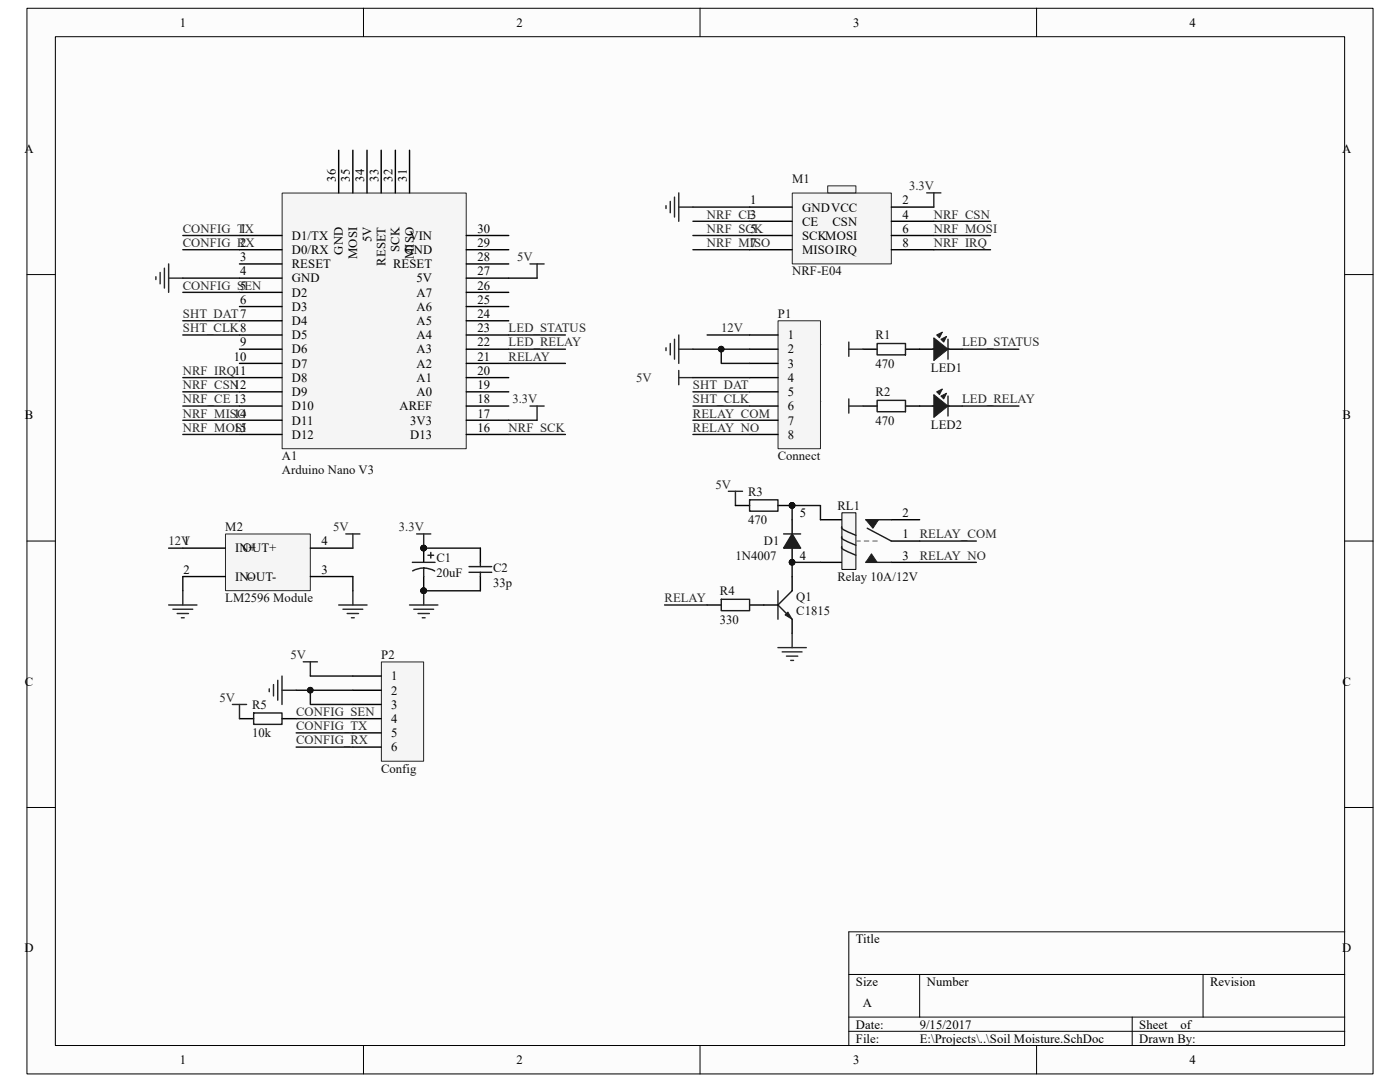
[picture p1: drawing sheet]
<svg xmlns="http://www.w3.org/2000/svg" width="279mm" height="216mm" viewBox="0 0 279 216" stroke-linecap="round" stroke-linejoin="round" font-family="sans-serif">
<path d="M5.4 1.7h268.6v212.6h-268.6z" fill="#fcfcfc"/>
<path d="M5.4 1.7h268.6v212.6h-268.6z" fill="none" stroke="#000" stroke-width=".2"/>
<path d="M11.1 7.4h257.3v201.2h-257.3z" fill="#fcfcfc"/>
<g fill="none" stroke="#000" stroke-width=".2">
<path d="M11 7.3h257.4v201.3h-257.4zM72.5 1.6v5.7M139.7 1.6v5.7M206.9 1.6v5.7M5.4 54.8h5.6M268.4 54.8h5.6M5.4 108h5.6M268.4 108h5.6M5.4 161.1h5.6M268.4 161.1h5.6M169.4 194.4h99M183.5 194.4v8.5"/>
<path d="M240.1 194.4v8.5M268.4 185.9h-99v22.7M72.5 208.6v5.7M139.7 208.6v5.7M169.4 202.9h99M169.4 205.8h99M206.9 208.6v5.7M226 202.9v5.7"/>
</g>
<path d="M158.2 38.6h19.7v14.1h-19.7z" fill="#f5f5f5"/>
<path d="M158.1 38.5h19.8v14.2h-19.8z" fill="none" stroke="#262626" stroke-width=".2"/>
<path d="M149.6 41.3h8.5M149.6 44.2h8.5M149.6 47h8.5M149.6 49.8h8.5M177.9 41.3h8.5M177.9 44.2h8.5M177.9 47h8.5M177.9 49.8h8.5" fill="none" stroke="#000" stroke-width=".28"/>
<path d="M165.2 37.1h5.6v1.4h-5.6z" fill="#f5f5f5"/>
<path d="M165.2 37.1h5.6v1.4h-5.6z" fill="none" stroke="#262626" stroke-width=".2"/>
<path d="M56.3 38.6h36.7v50.9h-36.7z" fill="#f5f5f5"/>
<path d="M56.3 38.5h36.7v51h-36.7z" fill="none" stroke="#262626" stroke-width=".2"/>
<g fill="none" stroke="#000" stroke-width=".28">
<path d="M67.6 30v8.5M70.4 30v8.5M73.2 30v8.5M76.1 30v8.5M78.9 30v8.5M81.7 30v8.5M47.8 47h8.5M47.8 49.8h8.5M47.8 52.7h8.5M47.8 55.5h8.5M47.8 58.3h8.5M93 47h8.5"/>
<path d="M93 49.8h8.5M93 52.7h8.5M93 55.5h8.5M93 58.3h8.5M47.8 61.2h8.5M47.8 64h8.5M47.8 66.8h8.5M47.8 69.7h8.5M47.8 72.5h8.5M47.8 75.3h8.5M47.8 78.2h8.5M93 61.2h8.5"/>
<path d="M93 64h8.5M93 66.8h8.5M93 69.7h8.5M93 72.5h8.5M93 75.3h8.5M93 78.2h8.5M47.8 81h8.5M47.8 83.9h8.5M47.8 86.7h8.5M93 81h8.5M93 83.9h8.5M93 86.7h8.5"/>
</g>
<path d="M45 106.6h16.9v11.3h-16.9z" fill="#f5f5f5"/>
<path d="M45 106.6h16.9v11.3h-16.9z" fill="none" stroke="#262626" stroke-width=".2"/>
<g fill="none" stroke="#000" stroke-width=".28">
<path d="M36.5 109.4h8.5M36.5 115h8.5M61.9 109.4h8.5M61.9 115h8.5M84.6 109.4v2.8M84.6 115v2.9M95.9 109.4v2.8M95.9 115v2.9M163.7 103.7h4.3M163.7 112.2h4.3M177.9 108h5.6M177.9 103.7h5.6"/>
<path d="M177.9 112.2h5.6"/>
</g>
<g fill="#0e0e0e" stroke="#0e0e0e" stroke-width=".2">
<circle cx="84.5" cy="109.4" r=".55"/>
<circle cx="84.5" cy="117.9" r=".55"/>
</g>
<path d="M82.3 112.2h4.5M84.6 113.3l.9 .1 1.3 .5M84.6 113.3l-1 .1-1.2 .5M84.6 113.3v1.7M85.4 110.8h1.1M86 110.2v1.2M93.6 113.1h4.5M93.6 114.2h4.5M95.9 112.2v.9M95.9 114.2v.8" fill="none" stroke="#1c1c1c" stroke-width=".28"/>
<g fill="none" stroke="#262626" stroke-width=".28">
<path d="M134.6 39.3v4M135.5 38.5v5.7M184.9 38.5h2.9M186.4 38.5v2.8M31.1 55.2v.6M32 54.4v2.2M32.8 53.5v4M33.7 52.7v5.6M33.7 55.5h2.8M105.8 52.7h2.8M107.2 52.7v2.8M132.9 41v.6"/>
<path d="M133.8 40.2v2.3M135.5 41.3h2.8M132.9 69.4v.6M133.8 68.5v2.3M134.6 67.7v4M135.5 66.8v5.7M135.5 73.9v2.9M135.5 69.7h2.8M135.5 75.3h2.8M105.8 81h2.8M107.2 81v2.9M36.5 117.9v2.8"/>
<path d="M69 106.5h2.8M70.4 106.5v2.9M70.4 117.9v2.8M83.1 106.5h2.9M84.6 106.5v2.9M84.6 117.9v2.8M33.7 120.7h5.6M34.5 121.6h4M35.4 122.4h2.2M36.2 123.3h.6M67.6 120.7h5.6M68.4 121.6h4"/>
<path d="M69.3 122.4h2.3M70.1 123.3h.6M81.7 120.7h5.7M82.6 121.6h3.9M83.4 122.4h2.3M84.3 123.3h.5"/>
</g>
<path d="M168.1 102.4h2.7v11.2h-2.7z" fill="#f5f5f5"/>
<path d="M168 102.3h2.8v11.3h-2.8z" fill="none" stroke="#000" stroke-width=".2"/>
<path d="M168 107.1v.3l.3 .3 2.5 1.1M168 109.1v.2l.3 .4 2.5 1.1M168 105.1v.1a2.06 2.06 0 0 0 1.5 1.1l1.3 .5" fill="none" stroke="#1c1c1c" stroke-width=".28"/>
<path d="M172.8 103.7h2.5l-1.1 1.7z" fill="#1c1c1c"/>
<path d="M172.8 103.7h2.5l-1.1 1.7z" fill="none" stroke="#1c1c1c" stroke-width=".2"/>
<path d="M173.9 110.5l1.2 1.7h-2.3z" fill="#1c1c1c"/>
<path d="M173.9 110.5l1.2 1.7h-2.3z" fill="none" stroke="#1c1c1c" stroke-width=".2"/>
<path d="M155.3 117.9v5.7M158.1 117.9l-2.8 2.8 2.2 2.3M172.8 112.2h5.1M172.8 103.7h5.1M173.1 105.4l4.8 2.6" fill="none" stroke="#1c1c1c" stroke-width=".28"/>
<path d="M175.1 108h-4.3" fill="none" stroke="#808080" stroke-width=".28" stroke-dasharray=".8 .8"/>
<path d="M157.2 122.1l.9 1.5-1.4-.9z" fill="#1c1c1c"/>
<path d="M157.2 122.1l.9 1.5-1.4-.9z" fill="none" stroke="#1c1c1c" stroke-width=".2"/>
<path d="M146.8 100.9h2.8M155.3 100.9h2.8M158.1 103.7v2.8M158.1 109.4v2.8M158.1 115v2.9M152.4 120.7h2.9M158.1 123.6v2.8" fill="none" stroke="#000" stroke-width=".28"/>
<path d="M145.4 98h2.8M146.8 98v2.9" fill="none" stroke="#262626" stroke-width=".28"/>
<g fill="#0e0e0e" stroke="#0e0e0e" stroke-width=".2">
<circle cx="158.1" cy="100.9" r=".55"/>
<circle cx="158.1" cy="112.2" r=".55"/>
</g>
<path d="M149.6 99.7h5.7v2.3h-5.7z" fill="none" stroke="#1c1c1c" stroke-width=".28"/>
<path d="M158.1 106.5l1.7 2.9h-3.4z" fill="#1c1c1c"/>
<path d="M175.1 68.5h5.6v2.3h-5.6zM143.9 119.6h5.7v2.3h-5.7zM156.4 106.5h3.4M158.1 106.5l1.7 2.9h-3.4z" fill="none" stroke="#1c1c1c" stroke-width=".28"/>
<circle cx="158.1" cy="112.2" r=".55" fill="#0e0e0e" stroke="#0e0e0e" stroke-width=".2"/>
<path d="M172.2 69.7h2.9M180.7 69.7h2.8M141.1 120.7h2.8M149.6 120.7h2.8" fill="none" stroke="#000" stroke-width=".28"/>
<path d="M155.3 129.2h5.6M156.1 130.1h4M157 130.9h2.2M157.8 131.8h.6M158.1 126.4v2.8" fill="none" stroke="#262626" stroke-width=".28"/>
<path d="M186.9 66.8l1.2-.5-.6 1.1z" fill="#1c1c1c"/>
<path d="M186.9 66.8l1.2-.5-.6 1.1z" fill="none" stroke="#1c1c1c" stroke-width=".2"/>
<path d="M187.8 67.7l1.1-.6-.6 1.2z" fill="#1c1c1c"/>
<path d="M187.8 67.7l1.1-.6-.6 1.2z" fill="none" stroke="#1c1c1c" stroke-width=".2"/>
<path d="M186.4 67.4l2.8 2.3-2.8 2.2z" fill="#1c1c1c"/>
<path d="M186.4 67.4l2.8 2.3-2.8 2.2z" fill="none" stroke="#1c1c1c" stroke-width=".2"/>
<path d="M175.1 79.9h5.6v2.3h-5.6zM186.1 69.7h.8M188.9 69.7h.6M189.2 67.7v4" fill="none" stroke="#1c1c1c" stroke-width=".28"/>
<path d="M183.5 69.7h2.9M189.2 69.7h2.8M172.2 81h2.9M180.7 81h2.8" fill="none" stroke="#000" stroke-width=".28"/>
<path d="M169.4 68.3v2.8M169.4 69.7h2.8" fill="none" stroke="#262626" stroke-width=".28"/>
<path d="M186.9 78.2l1.2-.6-.6 1.2z" fill="#1c1c1c"/>
<path d="M186.9 78.2l1.2-.6-.6 1.2z" fill="none" stroke="#1c1c1c" stroke-width=".2"/>
<path d="M187.8 79l1.1-.5-.6 1.1z" fill="#1c1c1c"/>
<path d="M187.8 79l1.1-.5-.6 1.1z" fill="none" stroke="#1c1c1c" stroke-width=".2"/>
<path d="M186.4 78.8l2.8 2.2-2.8 2.3z" fill="#1c1c1c"/>
<path d="M186.4 78.8l2.8 2.2-2.8 2.3z" fill="none" stroke="#1c1c1c" stroke-width=".2"/>
<path d="M189.2 79v4M186.1 81h.8M188.9 81h.6" fill="none" stroke="#1c1c1c" stroke-width=".28"/>
<path d="M183.5 81h2.9M189.2 81h2.8" fill="none" stroke="#000" stroke-width=".28"/>
<path d="M169.4 79.6v2.8M169.4 81h2.8" fill="none" stroke="#262626" stroke-width=".28"/>
<path d="M155.3 64.1h8.4v25.4h-8.4z" fill="#f5f5f5"/>
<path d="M155.3 64h8.4v25.5h-8.4z" fill="none" stroke="#262626" stroke-width=".2"/>
<path d="M149.6 66.8h5.7M149.6 69.7h5.7M149.6 72.5h5.7M149.6 75.3h5.7M149.6 78.2h5.7M149.6 81h5.7M149.6 83.9h5.7M149.6 86.7h5.7" fill="none" stroke="#000" stroke-width=".28"/>
<path d="M76.2 132.1h8.3v19.8h-8.3z" fill="#f5f5f5"/>
<path d="M76.1 132.1h8.4v19.8h-8.4z" fill="none" stroke="#262626" stroke-width=".2"/>
<path d="M70.4 134.9h5.7M70.4 137.7h5.7M47.8 143.4h2.8M56.3 143.4h2.8M70.4 140.6h5.7M70.4 143.4h5.7M70.4 146.2h5.7M70.4 149.1h5.7" fill="none" stroke="#000" stroke-width=".28"/>
<path d="M53.7 137.4v.6M54.6 136.6v2.3M55.4 135.7v4M56.3 134.9v5.7M56.3 137.7h2.8M60.5 132.1h2.8M61.9 132.1v2.8M46.4 140.6h2.8M47.8 140.6v2.8" fill="none" stroke="#262626" stroke-width=".28"/>
<path d="M50.6 142.3h5.7v2.2h-5.7z" fill="none" stroke="#1c1c1c" stroke-width=".28"/>
<g fill="none" stroke="#0e0e0e" stroke-width=".28">
<path d="M36.5 55.5h11.3M36.5 47h11.3M36.5 49.8h11.3M36.5 58.3h11.3M101.5 55.5h5.7M138.3 44.2h11.3M138.3 47h11.3M138.3 49.8h11.3M138.3 41.3h11.3M186.4 44.2h11.3M186.4 47h11.3M186.4 49.8h11.3"/>
<path d="M36.5 66.8h11.3M36.5 78.2h11.3M36.5 75.3h11.3M36.5 64h11.3M101.5 66.8h11.3M101.5 69.7h11.3M101.5 72.5h11.3M138.3 78.2h11.3M138.3 75.3h11.3M138.3 69.7h11.3M141.1 66.8h8.5M143.9 69.7v2.8h5.7"/>
<path d="M192 69.7h11.3M36.5 83.9h11.3M36.5 81h11.3M36.5 86.7h11.3M101.5 83.9h5.7M101.5 86.7h11.3M138.3 83.9h11.3M138.3 81h11.3M138.3 86.7h11.3M192 81h11.3M33.7 109.4h2.8M36.5 115v2.9"/>
<path d="M70.4 115v2.9M84.6 117.9h11.3M84.6 109.4h11.3M158.1 103.7v-2.8h5.6v2.8M163.7 112.2h-5.6v2.8M183.5 108h11.3M183.5 112.2h11.3M59.1 137.7h11.3M61.9 137.7v2.9h8.5M61.9 134.9h8.5M132.6 120.7h8.5M59.1 146.2h11.3"/>
<path d="M59.1 149.1h11.3M59.1 143.4h11.3"/>
</g>
<g fill="#0e0e0e" stroke="#0e0e0e" stroke-width=".2">
<circle cx="84.5" cy="117.9" r=".55"/>
<circle cx="84.5" cy="109.4" r=".55"/>
<circle cx="143.9" cy="69.7" r=".55"/>
<circle cx="158.1" cy="100.9" r=".55"/>
<circle cx="158.1" cy="112.2" r=".55"/>
<circle cx="61.9" cy="137.7" r=".55"/>
</g>
<g font-size="2.5">
<text x="35.9" y="5.3">1</text>
<text x="103.1" y="5.3">2</text>
<text x="170.3" y="5.3">3</text>
<text x="237.4" y="5.3">4</text>
<text x="4.9" y="30.5">A</text>
<text x="267.9" y="30.5">A</text>
<text x="67.1" y="36.2" transform="rotate(-90 67.1 36.2)">36</text>
<text x="69.8" y="36.2" transform="rotate(-90 69.8 36.2)">35</text>
<text x="72.7" y="36.2" transform="rotate(-90 72.7 36.2)">34</text>
<text x="75.5" y="36.2" transform="rotate(-90 75.5 36.2)">33</text>
<text x="78.4" y="36.2" transform="rotate(-90 78.4 36.2)">32</text>
<text x="81.2" y="36.2" transform="rotate(-90 81.2 36.2)">31</text>
<text x="149.7" y="40.8">1</text>
<text x="180.1" y="40.8">2</text>
<text x="47.9" y="46.4">1</text>
<text x="58.2" y="47.8">D1/TX</text>
<text x="81.7" y="47.8">VIN</text>
<text x="95.3" y="46.4">30</text>
<text x="149.7" y="46.4">5</text>
<text x="160.1" y="42.2">GNDVCC</text>
<text x="160.1" y="45">CE</text>
<text x="160.1" y="47.8">SCKMOSI</text>
<text x="166.1" y="45">CSN</text>
<text x="180.1" y="43.6">4</text>
<text x="180.1" y="46.4">6</text>
<text x="47.9" y="49.3">2</text>
<text x="47.9" y="52.1">3</text>
<text x="58.2" y="50.7">D0/RX</text>
<text x="58.2" y="53.5">RESET</text>
<text x="68.5" y="50.8" transform="rotate(-90 68.5 50.8)">GND</text>
<text x="71.3" y="51.6" transform="rotate(-90 71.3 51.6)">MOSI</text>
<text x="74.1" y="48.4" transform="rotate(-90 74.1 48.4)">5V</text>
<text x="76.9" y="53.1" transform="rotate(-90 76.9 53.1)">RESET</text>
<text x="78.4" y="53.5">RESET</text>
<text x="79.8" y="50.2" transform="rotate(-90 79.8 50.2)">SCK</text>
<text x="80.7" y="50.7">GND</text>
<text x="82.6" y="51.6" transform="rotate(-90 82.6 51.6)">MISO</text>
<text x="95.3" y="52.1">28</text>
<text x="95.3" y="49.3">29</text>
<text x="149.7" y="49.3">7</text>
<text x="160.1" y="50.7">MISOIRQ</text>
<text x="180.1" y="49.3">8</text>
<text x="47.9" y="54.9">4</text>
<text x="47.9" y="57.8">5</text>
<text x="58.2" y="56.3">GND</text>
<text x="58.2" y="59.2">D2</text>
<text x="83.1" y="59.2">A7</text>
<text x="83.1" y="56.3">5V</text>
<text x="95.3" y="57.8">26</text>
<text x="95.3" y="54.9">27</text>
<text x="47.9" y="60.6">6</text>
<text x="58.2" y="62">D3</text>
<text x="58.2" y="64.9">D4</text>
<text x="83.1" y="64.9">A5</text>
<text x="83.1" y="62">A6</text>
<text x="95.3" y="63.5">24</text>
<text x="95.3" y="60.6">25</text>
<text x="46.6" y="72">10</text>
<text x="47.9" y="69.1">9</text>
<text x="58.2" y="67.7">D5</text>
<text x="58.2" y="70.5">D6</text>
<text x="83.1" y="70.5">A3</text>
<text x="83.1" y="67.7">A4</text>
<text x="95.3" y="72">21</text>
<text x="95.3" y="69.1">22</text>
<text x="95.3" y="66.3">23</text>
<text x="157.2" y="67.7">1</text>
<text x="157.2" y="70.5">2</text>
<text x="58.2" y="73.4">D7</text>
<text x="58.2" y="76.2">D8</text>
<text x="83.1" y="76.2">A1</text>
<text x="83.1" y="73.4">A2</text>
<text x="95.3" y="77.6">19</text>
<text x="95.3" y="74.8">20</text>
<text x="157.2" y="73.4">3</text>
<text x="157.2" y="76.2">4</text>
<text x="5" y="83.6">B</text>
<text x="46.6" y="83.3">14</text>
<text x="58.2" y="79">D9</text>
<text x="58.2" y="81.9">D10</text>
<text x="79.7" y="81.9">AREF</text>
<text x="83.1" y="79">A0</text>
<text x="95.3" y="83.3">17</text>
<text x="95.3" y="80.5">18</text>
<text x="157.2" y="79">5</text>
<text x="157.2" y="81.9">6</text>
<text x="267.9" y="83.6">B</text>
<text x="46.6" y="86.1">15</text>
<text x="58.2" y="84.7">D11</text>
<text x="58.2" y="87.5">D12</text>
<text x="81.9" y="87.5">D13</text>
<text x="81.9" y="84.7">3V3</text>
<text x="95.3" y="86.1">16</text>
<text x="157.2" y="84.7">7</text>
<text x="157.2" y="87.5">8</text>
<text x="159.6" y="103.2">5</text>
<text x="180.1" y="107.4">1</text>
<text x="180.1" y="103.2">2</text>
<text x="36.6" y="108.8">1</text>
<text x="46.9" y="110.2">IN+</text>
<text x="48.5" y="110.2">OUT+</text>
<text x="64.2" y="108.8">4</text>
<text x="159.6" y="111.7">4</text>
<text x="180.1" y="111.7">3</text>
<text x="36.6" y="114.5">2</text>
<text x="46.9" y="115.9">IN-</text>
<text x="49.3" y="115.9">OUT-</text>
<text x="64.2" y="114.5">3</text>
<text x="5" y="136.8">C</text>
<text x="78.1" y="135.8">1</text>
<text x="267.9" y="136.8">C</text>
<text x="78.1" y="138.6">2</text>
<text x="78.1" y="141.4">3</text>
<text x="78.1" y="144.3">4</text>
<text x="78.1" y="147.1">5</text>
<text x="78.1" y="149.9">6</text>
<text x="4.9" y="190">D</text>
<text x="170.8" y="188.2">Title</text>
<text x="267.9" y="190">D</text>
<text x="170.8" y="196.7">Size</text>
<text x="184.9" y="196.7">Number</text>
<text x="241.5" y="196.7">Revision</text>
<text x="172.2" y="201">A</text>
<text x="170.8" y="205.2">Date:</text>
<text x="170.8" y="208.1">File:</text>
<text x="183.5" y="205.2">9/15/2017</text>
<text x="183.5" y="208.1">E:\Projects\..\Soil Moisture.SchDoc</text>
<text x="227.4" y="205.2">Sheet</text>
<text x="227.4" y="208.1">Drawn By:</text>
<text x="235.6" y="205.2">of</text>
<text x="35.9" y="212.3">1</text>
<text x="103.1" y="212.3">2</text>
<text x="170.3" y="212.3">3</text>
<text x="237.4" y="212.3">4</text>
</g>
<g font-size="2.5" fill="#0e0e0e">
<text x="158.1" y="36.5">M1</text>
<text x="158.1" y="54.9">NRF-E04</text>
<text x="155.2" y="63.5">P1</text>
<text x="174.7" y="67.7">R1</text>
<text x="174.7" y="73.4">470</text>
<text x="185.8" y="74.2">LED1</text>
<text x="174.7" y="79">R2</text>
<text x="174.7" y="84.7">470</text>
<text x="185.8" y="85.6">LED2</text>
<text x="56.3" y="91.8">A1</text>
<text x="56.3" y="94.7">Arduino Nano V3</text>
<text x="155.2" y="91.8">Connect</text>
<text x="149.3" y="98.9">R3</text>
<text x="167.1" y="101.7">RL1</text>
<text x="45" y="106">M2</text>
<text x="149.3" y="104.6">470</text>
<text x="87.1" y="112.2">C1</text>
<text x="146.8" y="111.7">1N4007</text>
<text x="152.4" y="108.8">D1</text>
<text x="87.1" y="115.1">20uF</text>
<text x="98.4" y="117.1">33p</text>
<text x="98.4" y="114.2">C2</text>
<text x="143.7" y="118.7">R4</text>
<text x="158.9" y="119.9">Q1</text>
<text x="167.1" y="115.9">Relay 10A/12V</text>
<text x="45" y="120.2">LM2596 Module</text>
<text x="143.7" y="124.4">330</text>
<text x="158.9" y="122.7">C1815</text>
<text x="76.1" y="131.5">P2</text>
<text x="50.3" y="141.4">R5</text>
<text x="50.3" y="147.1">10k</text>
<text x="76.1" y="154.2">Config</text>
</g>
<g font-size="2.5" fill="#262626">
<text x="181.4" y="37.9">3.3V</text>
<text x="36.5" y="46.4">CONFIG_TX</text>
<text x="141.1" y="43.6">NRF_CE3</text>
<text x="141.1" y="46.4">NRF_SCK</text>
<text x="186.3" y="43.6">NRF_CSN</text>
<text x="186.3" y="46.4">NRF_MOSI</text>
<text x="36.5" y="49.3">CONFIG_RX</text>
<text x="103.2" y="52.1">5V</text>
<text x="141.1" y="49.3">NRF_MISO</text>
<text x="186.3" y="49.3">NRF_IRQ</text>
<text x="36.5" y="57.8">CONFIG_SEN</text>
<text x="36.5" y="63.5">SHT_DAT7</text>
<text x="36.5" y="66.3">SHT_CLK8</text>
<text x="101.5" y="72">RELAY</text>
<text x="101.5" y="66.3">LED_STATUS</text>
<text x="101.5" y="69.1">LED_RELAY</text>
<text x="143.9" y="66.3">12V</text>
<text x="160.9" y="70.5">5V</text>
<text x="192" y="69.1">LED_STATUS</text>
<text x="36.5" y="77.6">NRF_CSN12</text>
<text x="36.5" y="74.8">NRF_IRQ11</text>
<text x="127" y="76.2">5V</text>
<text x="138.3" y="77.6">SHT_DAT</text>
<text x="36.5" y="83.3">NRF_MISO</text>
<text x="36.5" y="80.5">NRF_CE 13</text>
<text x="102.3" y="80.5">3.3V</text>
<text x="138.3" y="80.5">SHT_CLK</text>
<text x="138.3" y="83.3">RELAY_COM</text>
<text x="160.9" y="81.9">5V</text>
<text x="192" y="80.5">LED_RELAY</text>
<text x="36.5" y="86.1">NRF_MOSI</text>
<text x="101.5" y="86.1">NRF_SCK</text>
<text x="138.3" y="86.1">RELAY_NO</text>
<text x="142.8" y="97.5">5V</text>
<text x="66.5" y="106">5V</text>
<text x="79.6" y="106">3.3V</text>
<text x="183.5" y="107.4">RELAY_COM</text>
<text x="33.7" y="108.8">12V</text>
<text x="183.5" y="111.7">RELAY_NO</text>
<text x="132.6" y="120.2">RELAY</text>
<text x="58" y="131.5">5V</text>
<text x="43.8" y="140">5V</text>
<text x="59.1" y="142.8">CONFIG_SEN</text>
<text x="59.1" y="145.7">CONFIG_TX</text>
<text x="59.1" y="148.5">CONFIG_RX</text>
</g>
</svg>
